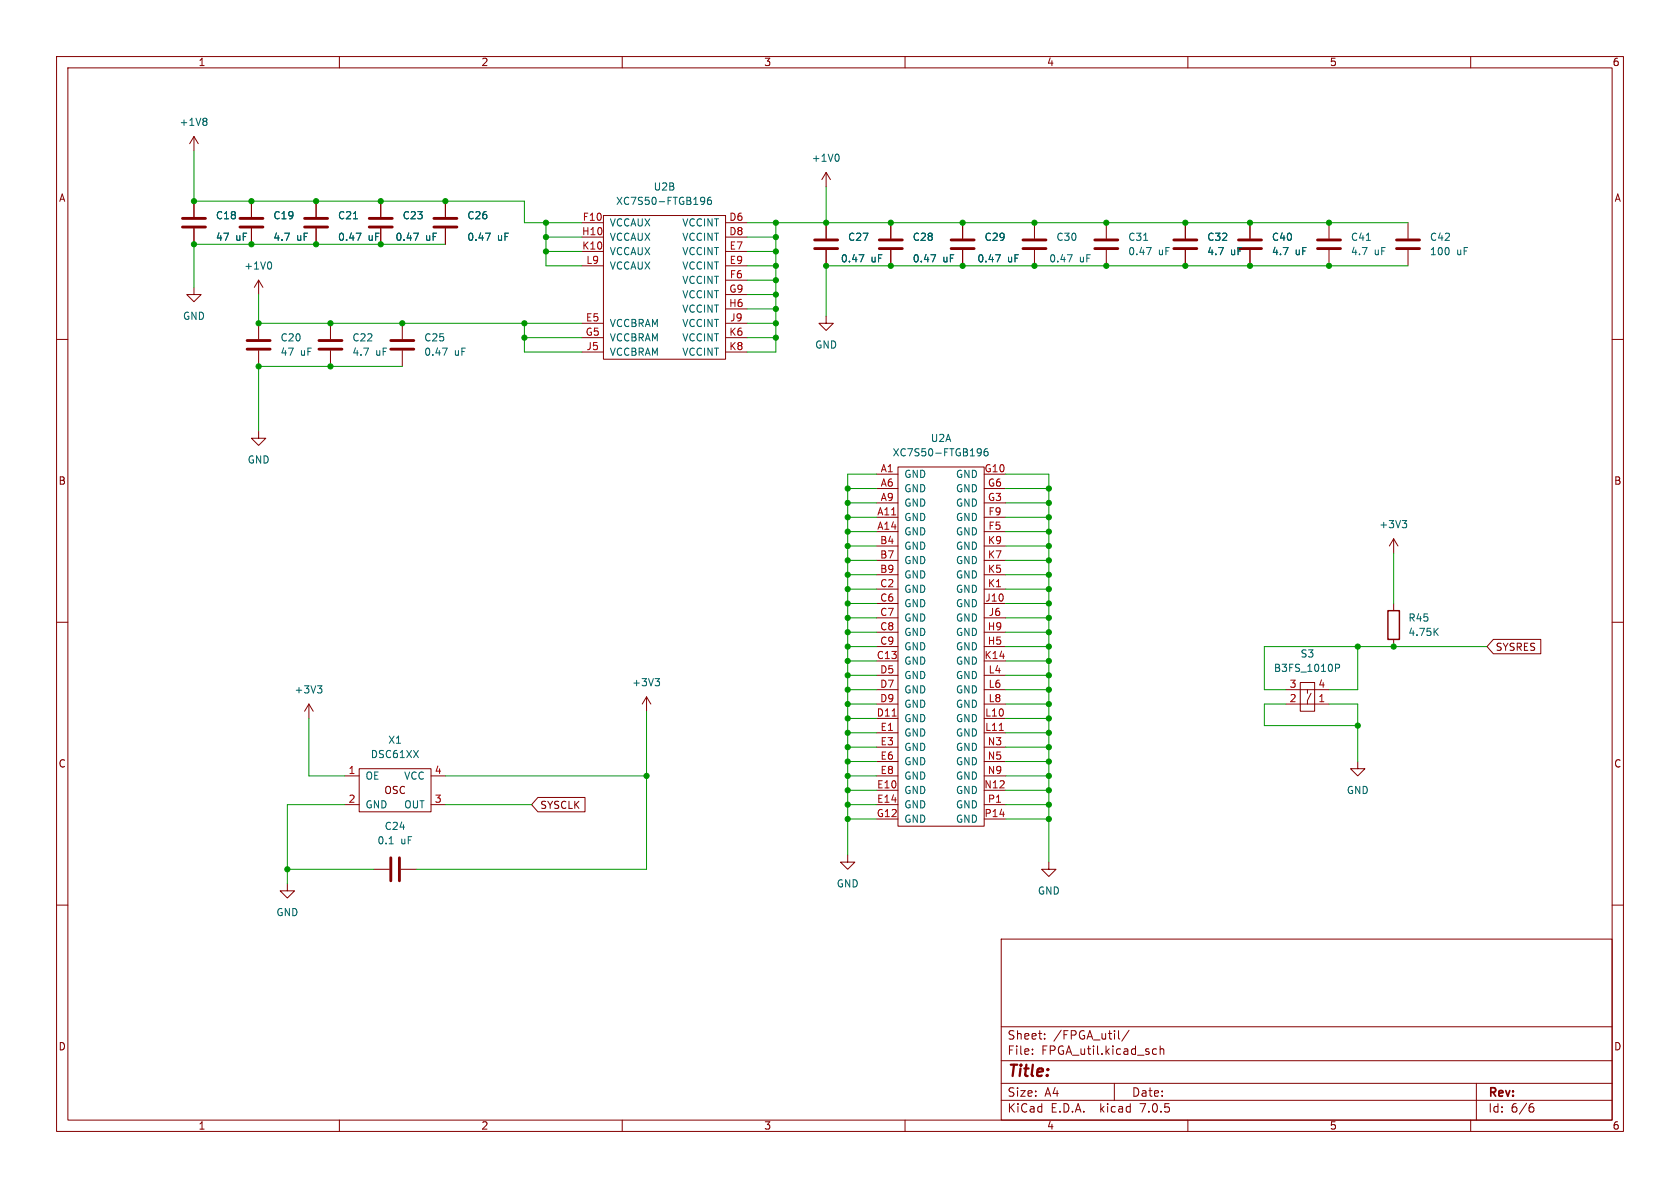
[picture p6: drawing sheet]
<svg xmlns="http://www.w3.org/2000/svg" width="297mm" height="210mm" viewBox="0 0 297 210" stroke-linecap="round" stroke-linejoin="round" font-family="sans-serif">
<g fill="none" stroke="#840000" stroke-width=".18">
<path d="M10 10h277v190h-277zM12 12h273v186h-273zM60 10v2M110 10v2M160 10v2M210 10v2M260 10v2M34.3 24.1v2.6M34.3 35.6v2.8M34.3 24.1l-.8 1.3M34.3 24.1l.8 1.3M44.4 35.6v2.8"/>
<path d="M55.9 35.6v2.8M67.3 35.6v2.8M78.7 35.6v2.8M102.9 39.4h3.8M106.7 38.1h21.6v25.4h-21.6zM128.3 39.4h3.8M146 30.5v2.5M146 39.4v2.8M146 30.5l-.7 1.3M146 30.5l.8 1.3M157.5 39.4v2.8M170.2 39.4v2.8"/>
<path d="M182.9 39.4v2.8M195.6 39.4v2.8M209.5 39.4v2.8M221 39.4v2.8M234.9 39.4v2.8M248.9 39.4v2.8M10 60h2M34.3 50.8v1.3h1.3l-1.3 1.2-1.3-1.2h1.3M34.3 40.4v2.8M44.4 40.4v2.8M45.7 49.5v2.6M45.7 57.2v2.7"/>
<path d="M45.7 49.5l-.7 1.3M45.7 49.5l.8 1.3M55.9 40.4v2.8M58.4 57.2v2.7M67.3 40.4v2.8M71.1 57.2v2.7M78.7 40.4v2.8M102.9 41.9h3.8M102.9 57.2h3.8M102.9 44.5h3.8M102.9 47h3.8M102.9 59.7h3.8"/>
<path d="M128.3 41.9h3.8M128.3 57.2h3.8M128.3 44.5h3.8M128.3 47h3.8M128.3 49.5h3.8M128.3 59.7h3.8M128.3 52.1h3.8M128.3 54.6h3.8M146 55.9v1.3h1.3l-1.3 1.2-1.2-1.2h1.2M146 44.2v2.8M157.5 44.2v2.8M170.2 44.2v2.8"/>
<path d="M182.9 44.2v2.8M195.6 44.2v2.8M209.5 44.2v2.8M221 44.2v2.8M234.9 44.2v2.8M248.9 44.2v2.8M285 60h2M45.7 76.2v1.3h1.3l-1.3 1.2-1.3-1.2h1.3M45.7 62v2.8M58.4 62v2.8M71.1 62v2.8M102.9 62.2h3.8"/>
<path d="M128.3 62.2h3.8M154.9 83.8h3.8M154.9 91.4h3.8M154.9 94h3.8M154.9 86.4h3.8M154.9 88.9h3.8M154.9 96.5h3.8M154.9 99.1h3.8M158.7 82.6h15.3v63.5h-15.3zM174 83.8h3.8M174 91.4h3.8M174 94h3.8"/>
<path d="M174 86.4h3.8M174 88.9h3.8M174 96.5h3.8M174 99.1h3.8M246.4 95.3v2.5M246.4 95.3l-.8 1.2M246.4 95.3l.7 1.2M10 110h2M154.9 101.6h3.8M154.9 116.8h3.8M154.9 104.1h3.8M154.9 106.7h3.8"/>
<path d="M154.9 109.2h3.8M154.9 111.8h3.8M154.9 114.3h3.8M154.9 119.4h3.8M174 101.6h3.8M174 116.8h3.8M174 104.1h3.8M174 106.7h3.8M174 109.2h3.8M174 111.8h3.8M174 114.3h3.8M174 119.4h3.8"/>
<path d="M246.4 106.7v1.3M246.4 113v1.3M264 113h8.4v2.6h-8.4l-1.1-1.3zM285 110h2M54.6 124.5l-.8 1.2M54.6 124.5v2.5M54.6 124.5l.8 1.2M61 137.2h2.5M63.5 135.9h12.7v7.6h-12.7zM76.2 137.2h2.5M114.3 123.2l-.8 1.3M114.3 123.2v2.5"/>
<path d="M114.3 123.2l.8 1.3M154.9 127h3.8M154.9 121.9h3.8M154.9 124.5h3.8M154.9 129.5h3.8M154.9 139.7h3.8M154.9 132.1h3.8M154.9 134.6h3.8M154.9 137.2h3.8M174 127h3.8M174 121.9h3.8M174 124.5h3.8"/>
<path d="M174 129.5h3.8M174 139.7h3.8M174 132.1h3.8M174 134.6h3.8M174 137.2h3.8M227.3 121.9h7.6M227.3 124.5h7.6M229.9 120.7h2.5v5h-2.5zM231.1 121.9v.7M231.8 122.6l-.7 1.2v.7M240 134.6v1.3h1.3l-1.3 1.3-1.2-1.3h1.2M10 160h2"/>
<path d="M50.8 156.2v1.3h1.3l-1.3 1.3-1.3-1.3h1.3M61 142.2h2.5M66 153.7h2.8M70.9 153.7h2.8M76.2 142.2h2.5M95.1 141h8.3v2.5h-8.3l-1.1-1.3zM149.9 151.1v1.3h1.2l-1.2 1.3-1.3-1.3h1.3M154.9 142.2h3.8M154.9 144.8h3.8M174 142.2h3.8M174 144.8h3.8M185.4 152.4v1.3h1.3l-1.3 1.2-1.3-1.2h1.3"/>
<path d="M285 160h2M177 166h108v32h-108zM60 198v2M110 198v2M160 198v2M177 194.5h108M177 191.5h108M177 187.5h108M177 181.5h108M182.5 186.3v.1M182.5 185.5v.1M184.7 183.6v.1"/>
<path d="M184.7 182.8v.1M197 191.5v3M197.7 182.2v1.3l.3 .2M199.6 182.1l-1.3 2M203.9 186.3h.6M203.9 185.5h.6M205.1 185.5l.2-.1 .4 .1v.9M205.1 184.9v1.5M210 198v2M260 198v2M261 191.5v6.5M270.5 195.7h.4l.3 .3-.2 .5h-.5"/>
<path d="M271 195.1l-.5 .1"/>
</g>
<g fill="none" stroke="#840000" stroke-width=".51">
<path d="M32.3 38.6h4M42.4 38.6h4.1M53.8 38.6h4.1M65.3 38.6h4M76.7 38.6h4.1M32.3 40.1h4M42.4 40.1h4.1M53.8 40.1h4.1M65.3 40.1h4M76.7 40.1h4.1M144 43.9h4.1M144 42.4h4.1"/>
<path d="M155.4 43.9h4.1M155.4 42.4h4.1M168.1 43.9h4.1M168.1 42.4h4.1M180.8 43.9h4.1M180.8 42.4h4.1M193.5 43.9h4.1M193.5 42.4h4.1M207.5 43.9h4.1M207.5 42.4h4.1M218.9 43.9h4.1M218.9 42.4h4.1"/>
<path d="M232.9 43.9h4.1M232.9 42.4h4.1M246.9 43.9h4.1M246.9 42.4h4.1M43.7 61.7h4.1M43.7 60.2h4.1M56.4 61.7h4.1M56.4 60.2h4.1M69.1 61.7h4.1M69.1 60.2h4.1M69.1 151.6v4.1M70.6 151.6v4.1"/>
</g>
<g fill="none" stroke="#006464" stroke-width=".18">
<path d="M36.3 20.9l.3 .2-.3 .3 .3 .3v.2l-.3 .3M124.1 34.9l.4 .1a.84 .84 0 0 1-.3 1.1M124.6 35.4l-.1 .2-.4 .1M125.7 34.9h-.4a.86 .86 0 0 0 0 1.2l.4-.1 .1-.4-.3-.2h-.3l-.1 .2M148.2 27.3l.1 .4-.1 .8M47.8 46.4l.2 .4-.2 .7M63 41.2h.8l-.5 1.3M73.1 41.2h.9l-.6 1.3M85.8 41.2h.9l-.6 1.3M151.9 45h.8l-.5 1.3M164.6 45h.8l-.5 1.3M176 45h.8l-.5 1.3"/>
<path d="M188.7 45h.8l-.5 1.3M202.7 43.8h.8l-.5 1.2M78.2 61.5h.9l-.6 1.3M173 79.3l.4 .1a.84 .84 0 0 1-.3 1.2M173.5 79.9l-.1 .1-.4 .1M174.6 79.3l-.4 .1a.86 .86 0 0 0 0 1.2l.4-.1 .1-.5-.3-.2-.3 .1-.1 .1M247.9 92h.8l-.4 .5M248.4 92.5l.3 .2v.3l-.3 .3M115.8 120h.8l-.4 .4M236.1 117.4h.5l.2 .3-.1 .3-.6 .1M253.7 111.6l.6 .7M254.3 111.1l-.8 .7"/>
<path d="M56.1 121.2h.8l-.4 .5M56.7 121.7l.2 .3v.3l-.2 .2M116.4 120.4l.2 .3v.3l-.2 .2M68.8 149.2h.7"/>
</g>
<path d="M176.7 129.1h.7" fill="none" stroke="#a90000" stroke-width=".18"/>
<path d="M245.4 108h2v5h-2z" fill="none" stroke="#840000" stroke-width=".25"/>
<g fill="none" stroke="#009600" stroke-width=".18">
<path d="M34.3 26.7v8.9h58.4v3.8h10.2M96.5 39.4v7.6h6.4M132.1 39.4h116.8M137.2 39.4v22.8h-5.1M146 33v6.4M45.7 52.1v5.1h57.2M78.7 43.2h-44.4v7.6M92.7 57.2v5h10.2M92.7 59.7h10.2M96.5 44.5h6.4M96.5 41.9h6.4M132.1 47h5.1"/>
<path d="M132.1 57.2h5.1M132.1 54.6h5.1M132.1 52.1h5.1M132.1 44.5h5.1M132.1 59.7h5.1M132.1 49.5h5.1M132.1 41.9h5.1M248.9 47h-102.9v8.9M71.1 64.8h-25.4v11.4M149.9 96.5h5M149.9 91.4h5M149.9 94h5"/>
<path d="M149.9 99.1h5M149.9 88.9h5M149.9 86.4h5M154.9 83.8h-5v67.3M177.8 83.8h7.6v68.6M177.8 96.5h7.6M177.8 91.4h7.6M177.8 94h7.6M177.8 99.1h7.6M177.8 88.9h7.6M177.8 86.4h7.6M246.4 97.8v8.9"/>
<path d="M149.9 109.2h5M149.9 104.1h5M149.9 106.7h5M149.9 114.3h5M149.9 111.8h5M149.9 116.8h5M149.9 101.6h5M149.9 119.4h5M177.8 109.2h7.6M177.8 104.1h7.6M177.8 106.7h7.6M177.8 114.3h7.6"/>
<path d="M177.8 111.8h7.6M177.8 116.8h7.6M177.8 101.6h7.6M177.8 119.4h7.6M240 114.3v7.6h-5.1M262.9 114.3h-39.4v7.6h3.8M54.6 127v10.2h6.4M78.7 137.2h35.6M114.3 125.7v28h-40.6M149.9 129.5h5M149.9 132.1h5M149.9 127h5"/>
<path d="M149.9 124.5h5M149.9 121.9h5M149.9 134.6h5M149.9 137.2h5M149.9 139.7h5M177.8 129.5h7.6M177.8 132.1h7.6M177.8 127h7.6M177.8 124.5h7.6M177.8 121.9h7.6M177.8 134.6h7.6M177.8 137.2h7.6"/>
<path d="M177.8 139.7h7.6M227.3 124.5h-3.8v3.8h16.5M234.9 124.5h5.1v10.1M50.8 153.7h15.2M61 142.2h-10.2v14M78.7 142.2h15.3M149.9 142.2h5M149.9 144.8h5M177.8 142.2h7.6M177.8 144.8h7.6"/>
</g>
<g fill="#009600" stroke="#009600" stroke-width=".18">
<circle cx="185.4" cy="139.7" r=".46"/>
<circle cx="185.4" cy="134.6" r=".46"/>
<circle cx="185.4" cy="137.2" r=".46"/>
<circle cx="185.4" cy="119.4" r=".46"/>
<circle cx="185.4" cy="127" r=".46"/>
<circle cx="185.4" cy="129.5" r=".46"/>
<circle cx="185.4" cy="142.2" r=".46"/>
<circle cx="185.4" cy="144.8" r=".46"/>
<circle cx="185.4" cy="121.9" r=".46"/>
<circle cx="185.4" cy="124.5" r=".46"/>
<circle cx="149.9" cy="144.8" r=".46"/>
<circle cx="149.9" cy="142.2" r=".46"/>
<circle cx="185.4" cy="132.1" r=".46"/>
<circle cx="185.4" cy="91.4" r=".46"/>
<circle cx="182.9" cy="47" r=".46"/>
<circle cx="185.4" cy="88.9" r=".46"/>
<circle cx="185.4" cy="86.4" r=".46"/>
<circle cx="185.4" cy="104.1" r=".46"/>
<circle cx="185.4" cy="101.6" r=".46"/>
<circle cx="185.4" cy="96.5" r=".46"/>
<circle cx="185.4" cy="99.1" r=".46"/>
<circle cx="185.4" cy="94" r=".46"/>
<circle cx="182.9" cy="39.4" r=".46"/>
<circle cx="170.2" cy="39.4" r=".46"/>
<circle cx="209.5" cy="47" r=".46"/>
<circle cx="209.5" cy="39.4" r=".46"/>
<circle cx="195.6" cy="47" r=".46"/>
<circle cx="195.6" cy="39.4" r=".46"/>
<circle cx="170.2" cy="47" r=".46"/>
<circle cx="157.5" cy="47" r=".46"/>
<circle cx="185.4" cy="116.8" r=".46"/>
<circle cx="185.4" cy="114.3" r=".46"/>
<circle cx="185.4" cy="111.8" r=".46"/>
<circle cx="149.9" cy="119.4" r=".46"/>
<circle cx="149.9" cy="116.8" r=".46"/>
<circle cx="149.9" cy="86.4" r=".46"/>
<circle cx="149.9" cy="104.1" r=".46"/>
<circle cx="149.9" cy="106.7" r=".46"/>
<circle cx="149.9" cy="99.1" r=".46"/>
<circle cx="149.9" cy="129.5" r=".46"/>
<circle cx="149.9" cy="132.1" r=".46"/>
<circle cx="149.9" cy="127" r=".46"/>
<circle cx="149.9" cy="124.5" r=".46"/>
<circle cx="149.9" cy="121.9" r=".46"/>
<circle cx="149.9" cy="134.6" r=".46"/>
<circle cx="149.9" cy="137.2" r=".46"/>
<circle cx="185.4" cy="106.7" r=".46"/>
<circle cx="240" cy="114.3" r=".46"/>
<circle cx="185.4" cy="109.2" r=".46"/>
<circle cx="234.9" cy="47" r=".46"/>
<circle cx="234.9" cy="39.4" r=".46"/>
<circle cx="246.4" cy="114.3" r=".46"/>
<circle cx="240" cy="128.3" r=".46"/>
<circle cx="221" cy="47" r=".46"/>
<circle cx="221" cy="39.4" r=".46"/>
<circle cx="149.9" cy="114.3" r=".46"/>
<circle cx="149.9" cy="111.8" r=".46"/>
<circle cx="149.9" cy="109.2" r=".46"/>
<circle cx="149.9" cy="101.6" r=".46"/>
<circle cx="146" cy="39.4" r=".46"/>
<circle cx="157.5" cy="39.4" r=".46"/>
<circle cx="146" cy="47" r=".46"/>
<circle cx="137.2" cy="41.9" r=".46"/>
<circle cx="137.2" cy="47" r=".46"/>
<circle cx="137.2" cy="44.5" r=".46"/>
<circle cx="137.2" cy="52.1" r=".46"/>
<circle cx="137.2" cy="57.2" r=".46"/>
<circle cx="137.2" cy="54.6" r=".46"/>
<circle cx="137.2" cy="59.7" r=".46"/>
<circle cx="149.9" cy="88.9" r=".46"/>
<circle cx="149.9" cy="96.5" r=".46"/>
<circle cx="149.9" cy="94" r=".46"/>
<circle cx="149.9" cy="91.4" r=".46"/>
<circle cx="78.7" cy="35.6" r=".46"/>
<circle cx="67.3" cy="35.6" r=".46"/>
<circle cx="55.9" cy="35.6" r=".46"/>
<circle cx="55.9" cy="43.2" r=".46"/>
<circle cx="45.7" cy="57.2" r=".46"/>
<circle cx="71.1" cy="57.2" r=".46"/>
<circle cx="67.3" cy="43.2" r=".46"/>
<circle cx="58.4" cy="57.2" r=".46"/>
<circle cx="44.4" cy="35.6" r=".46"/>
<circle cx="34.3" cy="35.6" r=".46"/>
<circle cx="44.4" cy="43.2" r=".46"/>
<circle cx="34.3" cy="43.2" r=".46"/>
<circle cx="92.7" cy="57.2" r=".46"/>
<circle cx="92.7" cy="59.7" r=".46"/>
<circle cx="137.2" cy="49.5" r=".46"/>
<circle cx="96.5" cy="39.4" r=".46"/>
<circle cx="96.5" cy="41.9" r=".46"/>
<circle cx="137.2" cy="39.4" r=".46"/>
<circle cx="96.5" cy="44.5" r=".46"/>
<circle cx="58.4" cy="64.8" r=".46"/>
<circle cx="45.7" cy="64.8" r=".46"/>
<circle cx="149.9" cy="139.7" r=".46"/>
<circle cx="114.3" cy="137.2" r=".46"/>
<circle cx="50.8" cy="153.7" r=".46"/>
</g>
<text font-size="2.8" fill="#840000" x="178" y="190.8">Title:</text>
<g font-size="2.1" fill="#840000">
<text x="178" y="183.9">Sheet:</text>
<text x="186.2" y="183.9">/FPGA_util/</text>
<text x="178" y="186.6">File:</text>
<text x="184" y="186.6">FPGA_util.kicad_sch</text>
<text x="178" y="196.8">KiCad</text>
<text x="178" y="194">Size:</text>
<text x="184.6" y="194">A4</text>
<text x="185.7" y="196.8">E.D.A.</text>
<text x="194.4" y="196.8">kicad</text>
<text x="200" y="194">Date:</text>
<text x="201.5" y="196.8">7.0.5</text>
<text x="263" y="194.2">Rev:</text>
<text x="263" y="196.8">Id:</text>
<text x="267" y="196.8">6/6</text>
</g>
<g font-size="1.8" fill="#840000">
<text x="35" y="11.8">1</text>
<text x="85" y="11.8">2</text>
<text x="135" y="11.8">3</text>
<text x="185" y="11.8">4</text>
<text x="235" y="11.8">5</text>
<text x="285" y="11.8">6</text>
<text x="10.4" y="35.8">A</text>
<text x="285.4" y="35.8">A</text>
<text x="10.3" y="85.8">B</text>
<text x="285.3" y="85.8">B</text>
<text x="264.3" y="115.2">SYSRES</text>
<text x="10.3" y="135.8">C</text>
<text x="285.3" y="135.8">C</text>
<text x="67.9" y="140.5">OSC</text>
<text x="95.4" y="143.2">SYSCLK</text>
<text x="10.3" y="185.8">D</text>
<text x="285.3" y="185.8">D</text>
<text x="35" y="199.8">1</text>
<text x="85" y="199.8">2</text>
<text x="135" y="199.8">3</text>
<text x="185" y="199.8">4</text>
<text x="235" y="199.8">5</text>
<text x="285" y="199.8">6</text>
</g>
<g font-size="1.8" fill="#006464">
<text x="31.7" y="22.4">+1V8</text>
<text x="143.4" y="28.8">+1V0</text>
<text x="115.5" y="33.8">U2B</text>
<text x="38.1" y="38.9">C18</text>
<text x="48.3" y="38.9">C19</text>
<text x="59.7" y="38.9">C21</text>
<text x="71.1" y="38.9">C23</text>
<text x="82.6" y="38.9">C26</text>
<text x="107.7" y="40.2">VCCAUX</text>
<text x="108.9" y="36.4">XC7S50-FTGB196</text>
<text x="120.6" y="40.2">VCCINT</text>
<text x="38.1" y="42.7">47</text>
<text x="41.6" y="42.7">uF</text>
<text x="43.1" y="47.8">+1V0</text>
<text x="48.3" y="42.7">4.7</text>
<text x="52.4" y="42.7">uF</text>
<text x="59.7" y="42.7">0.47</text>
<text x="65" y="42.7">uF</text>
<text x="69.9" y="42.7">0.47</text>
<text x="75.2" y="42.7">uF</text>
<text x="82.6" y="42.7">0.47</text>
<text x="87.9" y="42.7">uF</text>
<text x="107.7" y="42.7">VCCAUX</text>
<text x="107.7" y="45.3">VCCAUX</text>
<text x="107.7" y="47.8">VCCAUX</text>
<text x="120.6" y="42.7">VCCINT</text>
<text x="120.6" y="45.3">VCCINT</text>
<text x="120.6" y="47.8">VCCINT</text>
<text x="148.6" y="46.5">0.47</text>
<text x="149.9" y="42.7">C27</text>
<text x="153.9" y="46.5">uF</text>
<text x="161.3" y="42.7">C28</text>
<text x="161.3" y="46.5">0.47</text>
<text x="166.6" y="46.5">uF</text>
<text x="172.7" y="46.5">0.47</text>
<text x="174" y="42.7">C29</text>
<text x="178.1" y="46.5">uF</text>
<text x="185.4" y="46.5">0.47</text>
<text x="186.7" y="42.7">C30</text>
<text x="190.8" y="46.5">uF</text>
<text x="199.4" y="42.7">C31</text>
<text x="199.4" y="45.3">0.47</text>
<text x="204.7" y="45.3">uF</text>
<text x="213.4" y="42.7">C32</text>
<text x="213.4" y="45.3">4.7</text>
<text x="217.5" y="45.3">uF</text>
<text x="224.8" y="42.7">C40</text>
<text x="224.8" y="45.3">4.7</text>
<text x="228.9" y="45.3">uF</text>
<text x="238.8" y="42.7">C41</text>
<text x="238.8" y="45.3">4.7</text>
<text x="242.9" y="45.3">uF</text>
<text x="252.7" y="42.7">C42</text>
<text x="252.7" y="45.3">100</text>
<text x="257.5" y="45.3">uF</text>
<text x="120.6" y="50.4">VCCINT</text>
<text x="120.6" y="52.9">VCCINT</text>
<text x="32.3" y="56.7">GND</text>
<text x="107.7" y="58">VCCBRAM</text>
<text x="120.6" y="55.4">VCCINT</text>
<text x="120.6" y="58">VCCINT</text>
<text x="49.5" y="60.5">C20</text>
<text x="49.5" y="63.1">47</text>
<text x="53.1" y="63.1">uF</text>
<text x="62.2" y="60.5">C22</text>
<text x="62.2" y="63.1">4.7</text>
<text x="66.4" y="63.1">uF</text>
<text x="74.9" y="60.5">C25</text>
<text x="74.9" y="63.1">0.47</text>
<text x="80.3" y="63.1">uF</text>
<text x="107.7" y="60.5">VCCBRAM</text>
<text x="107.7" y="63.1">VCCBRAM</text>
<text x="120.6" y="60.5">VCCINT</text>
<text x="120.6" y="63.1">VCCINT</text>
<text x="144.1" y="61.8">GND</text>
<text x="43.7" y="82.1">GND</text>
<text x="157.7" y="80.8">XC7S50-FTGB196</text>
<text x="164.5" y="78.3">U2A</text>
<text x="159.8" y="84.6">GND</text>
<text x="159.8" y="87.2">GND</text>
<text x="159.8" y="89.7">GND</text>
<text x="169" y="84.6">GND</text>
<text x="169" y="89.7">GND</text>
<text x="169" y="87.2">GND</text>
<text x="159.8" y="92.3">GND</text>
<text x="159.8" y="94.8">GND</text>
<text x="169" y="94.8">GND</text>
<text x="169" y="92.3">GND</text>
<text x="243.8" y="93.5">+3V3</text>
<text x="159.8" y="97.3">GND</text>
<text x="159.8" y="99.9">GND</text>
<text x="169" y="99.9">GND</text>
<text x="169" y="97.3">GND</text>
<text x="159.8" y="102.4">GND</text>
<text x="159.8" y="105">GND</text>
<text x="159.8" y="107.5">GND</text>
<text x="169" y="107.5">GND</text>
<text x="169" y="105">GND</text>
<text x="169" y="102.4">GND</text>
<text x="159.8" y="110">GND</text>
<text x="159.8" y="112.6">GND</text>
<text x="169" y="112.6">GND</text>
<text x="169" y="110">GND</text>
<text x="248.9" y="110">R45</text>
<text x="248.9" y="112.6">4.75K</text>
<text x="159.8" y="117.7">GND</text>
<text x="159.8" y="115.1">GND</text>
<text x="169" y="115.1">GND</text>
<text x="169" y="117.7">GND</text>
<text x="225.1" y="118.9">B3FS_1010P</text>
<text x="229.9" y="116.4">S3</text>
<text x="52" y="122.7">+3V3</text>
<text x="111.7" y="121.5">+3V3</text>
<text x="159.8" y="120.2">GND</text>
<text x="159.8" y="122.7">GND</text>
<text x="159.8" y="125.3">GND</text>
<text x="169" y="120.2">GND</text>
<text x="169" y="122.7">GND</text>
<text x="169" y="125.3">GND</text>
<text x="68.6" y="131.6">X1</text>
<text x="159.8" y="127.8">GND</text>
<text x="159.8" y="130.4">GND</text>
<text x="169" y="127.8">GND</text>
<text x="169" y="130.4">GND</text>
<text x="64.5" y="138">OE</text>
<text x="65.5" y="134.2">DSC61XX</text>
<text x="71.4" y="138">VCC</text>
<text x="159.8" y="132.9">GND</text>
<text x="159.8" y="135.4">GND</text>
<text x="159.8" y="138">GND</text>
<text x="169" y="132.9">GND</text>
<text x="169" y="135.4">GND</text>
<text x="169" y="138">GND</text>
<text x="64.5" y="143.1">GND</text>
<text x="71.4" y="143.1">OUT</text>
<text x="159.8" y="140.5">GND</text>
<text x="159.8" y="143.1">GND</text>
<text x="169" y="140.5">GND</text>
<text x="169" y="143.1">GND</text>
<text x="238" y="140.5">GND</text>
<text x="66.7" y="149.4">0.1</text>
<text x="67.9" y="146.9">C24</text>
<text x="70.8" y="149.4">uF</text>
<text x="159.8" y="145.6">GND</text>
<text x="169" y="145.6">GND</text>
<text x="147.9" y="157">GND</text>
<text x="183.4" y="158.3">GND</text>
<text x="48.8" y="162.1">GND</text>
</g>
<g font-size="1.8" fill="#a90000">
<text x="102.8" y="41.7">H10</text>
<text x="103" y="39.1">F10</text>
<text x="128.9" y="39.1">D6</text>
<text x="128.9" y="41.7">D8</text>
<text x="102.9" y="44.2">K10</text>
<text x="103.6" y="46.7">L9</text>
<text x="128.9" y="44.2">E7</text>
<text x="128.9" y="46.7">E9</text>
<text x="128.9" y="51.8">G9</text>
<text x="129" y="49.3">F6</text>
<text x="103.5" y="59.4">G5</text>
<text x="103.5" y="56.9">E5</text>
<text x="128.8" y="54.4">H6</text>
<text x="128.9" y="59.4">K6</text>
<text x="129" y="56.9">J9</text>
<text x="103.6" y="62">J5</text>
<text x="128.9" y="62">K8</text>
<text x="155.6" y="83.6">A1</text>
<text x="174" y="83.6">G10</text>
<text x="155.6" y="86.1">A6</text>
<text x="155.6" y="88.6">A9</text>
<text x="174.6" y="88.6">G3</text>
<text x="174.6" y="86.1">G6</text>
<text x="155" y="91.2">A11</text>
<text x="155" y="93.7">A14</text>
<text x="174.7" y="93.7">F5</text>
<text x="174.7" y="91.2">F9</text>
<text x="155.5" y="96.3">B4</text>
<text x="155.5" y="98.8">B7</text>
<text x="155.5" y="101.3">B9</text>
<text x="174.6" y="101.3">K5</text>
<text x="174.6" y="98.8">K7</text>
<text x="174.6" y="96.3">K9</text>
<text x="155.5" y="103.9">C2</text>
<text x="155.5" y="106.4">C6</text>
<text x="174.1" y="106.4">J10</text>
<text x="174.6" y="103.9">K1</text>
<text x="155.5" y="109">C7</text>
<text x="155.5" y="111.5">C8</text>
<text x="174.6" y="111.5">H9</text>
<text x="174.7" y="109">J6</text>
<text x="154.9" y="116.6">C13</text>
<text x="155.5" y="114">C9</text>
<text x="155.5" y="119.1">D5</text>
<text x="174" y="116.6">K14</text>
<text x="174.6" y="114">H5</text>
<text x="174.7" y="119.1">L4</text>
<text x="155.5" y="121.7">D7</text>
<text x="155.5" y="124.2">D9</text>
<text x="174.7" y="121.7">L6</text>
<text x="174.7" y="124.2">L8</text>
<text x="227.9" y="124.2">2</text>
<text x="227.9" y="121.7">3</text>
<text x="233" y="124.2">1</text>
<text x="233" y="121.7">4</text>
<text x="154.9" y="126.7">D11</text>
<text x="155.6" y="129.3">E1</text>
<text x="155.6" y="131.8">E3</text>
<text x="174.1" y="126.7">L10</text>
<text x="174.1" y="129.3">L11</text>
<text x="174.6" y="131.8">N3</text>
<text x="61.6" y="136.9">1</text>
<text x="76.8" y="136.9">4</text>
<text x="155.6" y="134.4">E6</text>
<text x="155.6" y="136.9">E8</text>
<text x="174.6" y="134.4">N5</text>
<text x="174.6" y="136.9">N9</text>
<text x="61.6" y="142">2</text>
<text x="76.8" y="142">3</text>
<text x="155" y="139.4">E10</text>
<text x="155" y="142">E14</text>
<text x="174" y="139.4">N12</text>
<text x="174.6" y="142">P1</text>
<text x="154.9" y="144.5">G12</text>
<text x="174" y="144.5">P14</text>
</g>
</svg>
